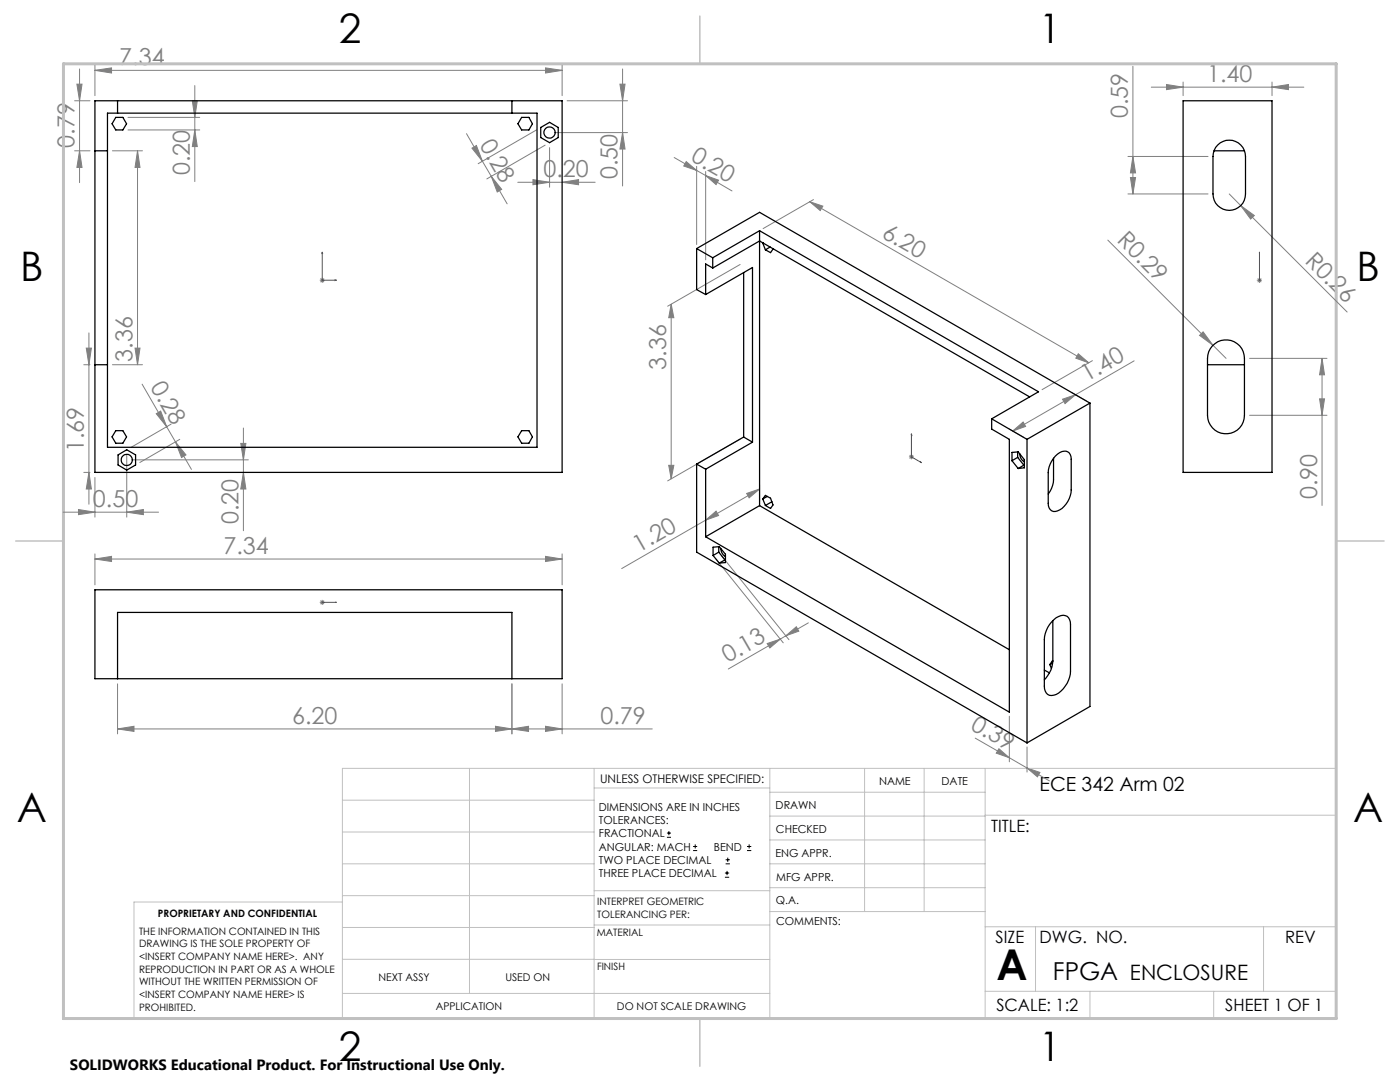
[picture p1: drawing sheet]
<svg xmlns="http://www.w3.org/2000/svg" width="279mm" height="216mm" viewBox="0 0 279 216" stroke-linecap="round" stroke-linejoin="round" font-family="sans-serif">
<g fill="none" stroke="#000" stroke-width=".2">
<path d="M133.1 167.1h.8M133.1 166.2h.8M133.5 165.8v.9M138.3 169.7h.8M138.3 168.9h.8M138.7 168.5v.8M144.7 175h.8M144.7 174.2h.8M144.8 172.4h.9M144.8 171.6h.9M145.1 173.8v.8M145.2 171.1v.9"/>
<path d="M149.1 169.7h.8M149.1 168.9h.8M149.5 168.5v.8"/>
</g>
<g fill="none" stroke="#00f" stroke-width=".2">
<path d="M64.3 50.3l.1 .3h-.2zM64.3 50.3v5.6h2.8M66.9 55.8l.2 .1-.2 .1zM251.4 55.8v.2zM251.4 50.3v.3v-.3M251.4 55.9h.1M251.4 50.3v5.6M181.9 86.6l.1 .2zM181.9 86.6v4.6l2 1.1M183.7 92.1l.2 .2zM64.2 120.2h.2zM64.3 120.2h.1"/>
<path d="M64.3 120.2h2.8M67.1 120.2h-.2h.2"/>
</g>
<g fill="none" stroke="#808080" stroke-width=".2">
<path d="M15.3 16.8h1.1l-.5 3.3zM15.9 13.8v22.6M18.9 14l3.4-.5v1.1zM18.9 13.1v6M18.9 14h93.3M38.9 17.1v19.1M108.9 13.5l3.3 .5-3.3 .6zM112.2 13.1v6M123.7 16.8h1l-.5 3.3zM124.2 13.8v23.3M226.1 13.2v25.5M229.8 17.4h30.4"/>
<path d="M232.8 16.9l3.3 .5-3.3 .5zM236.1 16.4v2.7M253.9 17.4l3.2-.5v1zM253.9 16.4v2.7M14.9 30.1h3.1M14.9 20.1h3.1M15.9 30.1l.5 3.3h-1.1zM22.4 30.1h6M25.5 23.4h14.4M25.5 25.9h14.4M27.4 30.1v42.7M27.4 30.1l.5 3.3h-.9z"/>
<path d="M38.4 20.1h1l-.5 3.3zM38.9 25.9l.5 3.3h-1zM93.1 26.7l3.2 5.5M94.2 29.6l.9-.6 1.2 3.2zM96.3 32.2l1.7 3M98 35.2l3.2 5.5M98 35.2l2.1 2.6-.9 .5zM103.3 36.4h15.5M106.4 35.8l3.3 .6-3.3 .5zM107.1 25.9l-11.7 6.8M108.8 29l-11.6 6.7M109.7 29.5v7.9"/>
<path d="M110.7 26.5h14.5M112.2 36.4l3.3-.6v1.1zM113.2 20.1h12M124.2 26.5l.5 3.2h-1zM134.5 31.4l4.5 2.6M136.9 32.2l2.1 1.8-2.5-.9zM139 33.2v15.6M139 34l1.8 1M140.8 35l2.6 .9-.5 .9zM140.8 34.2v17.7M140.8 35l5.3 3.1M162.3 39.8l-10 5.8"/>
<path d="M225.1 31.2h16M225.1 38.7h16M225.6 35.4h1l-.5 3.3zM226.1 31.2l.5 3.3h-1zM245.3 38.7l2.3 2.3M63.8 55.9h1M64 55.6l.7 .7M64.3 55.4v1M64.7 55.6l-.7 .7M147.7 52.8l-14.5 8.3M161.6 40.3l55.7 32.1M161.6 40.3l2.6 .8-.5 .9z"/>
<path d="M221.1 47.9l21 21M247.6 41l2.7 2-.7 .7zM247.6 41l21.3 21.3M250.8 55.9h1M251 55.6l.7 .7M251.4 55.4v1M251.7 55.6l-.7 .7M16.7 72.8h1.3M17.2 69.5h1l-.5 3.3zM17.7 66.4v34.2M22.4 72.8h6M27 69.5h.9l-.5 3.3z"/>
<path d="M28.4 76.7l4.9 8.5M133.9 60.7l.6 2.7h-1zM133.9 60.7v34.8M212.1 79.7l2.5-.9-2.1 1.7zM213.9 78.4l2.9 1.6M215.2 70.6l2.1 1.8-2.6-.9zM218 72l-10 5.8M226.3 72l-24.2 14M239.4 66.9l.7-.7 2 2.7zM242.1 68.9l2.6 2.6M249.4 71.5h15.4M263.3 79.6h1l-.5 3.3z"/>
<path d="M263.8 71.5l.5 3.3h-1zM263.8 71.5v29.4M16.7 94.3h1.3M17.7 94.3l.5 3.3h-1zM18.9 95.3v7.9M25.3 90.7v12.5M26.3 91.8h23.3M31.2 82.5l.9-.5 1.2 3.2zM33.3 85.2l4.9 8.5M34.1 84.6l-7.9 4.7M35 88.2l2.1 2.6-.9 .5zM35.9 87.7l-8 4.6"/>
<path d="M48 88.5h1.1l-.5 3.3zM48.6 85.4v20.5M48.6 94.3l.5 3.3h-1.1zM133.5 92.9h1l-.6 2.6zM147.7 87.6l-14.5 8.4M149 98.5l2.6-.9-2.1 1.7zM151.6 96.7v3.4M151.6 97.6l-27.5 15.9M181.4 91.2h1M181.5 90.8l.7 .7M181.9 90.7v1M182.2 90.8l-.7 .7"/>
<path d="M201.4 85.6l2.9 1.6M202.1 86l2.1-1.8 .5 .9zM249.4 82.9h15.4M12.6 102.2h19M15.7 101.7l3.2 .5-3.2 .5zM18.9 111.5l3.4-.5v1zM18.9 110.5v6.2M18.9 111.5h93.3M25.3 102.2l3.3-.5v1zM64 119.8l.7 .7M64.3 119.7v1M64.7 119.8l-.7 .7"/>
<path d="M108.9 111l3.3 .5-3.3 .5zM112.2 110.5v6.2M140.8 103v3.3M140.8 103.8l2.1-1.8 .5 .9zM142.9 111.6l13.4 16.7M144 110.9l13.4 16.7M23.5 136.5v9.9M63.8 120.2h1M102.2 136.5v9.9M112.2 136.5v9.9M153.1 128.4l2.6-.9-2.1 1.8zM155.7 127.5l-10.4 6"/>
<path d="M156.8 126.9l-1.1 .6M156.8 126.9l2.1-1.8 .5 .8zM161.3 124.3l-4.5 2.6M23.5 145.5l3.2-.6v1zM98.9 144.9l3.3 .6-3.3 .4zM102.2 145.5l3.3-.6v1zM108.9 144.9l3.3 .6-3.3 .4zM130.2 145.5h-106.7M194.6 147.3l6.8 3.9M199.4 149.4l2 1.8-2.6-.9zM201.4 142.9v9.1M201.4 151.2l3.6 2"/>
<path d="M205 153.2l2.5 .9-.5 .9zM205 149v5.1M205 153.2l4.4 2.6"/>
</g>
<g fill="none" stroke="#c0c0c0" stroke-width=".2">
<path d="M68.3 159.7h50.3M93.7 153.3v44.9M118.6 153.3v49.9M118.6 157.2h35M153.6 153.3v49.9M153.6 158.1h43M172.5 153.3v28.6M184.4 153.3v28.6M196.6 153.3v49.9M68.3 180h-41.6v23.2h240v-49.9h-198.4v49.9M68.3 166h50.3M68.3 178.7h50.3"/>
<path d="M68.3 172.4h50.3M118.6 177.7h35M153.6 162.8h43M153.6 177.1h43M153.6 172.4h43M153.6 167.6h43M196.6 162.7h70.1M68.3 198.2h85.3M68.3 191.4l85.3 .1M68.3 185.1h50.3M118.6 184.6h35M153.6 181.9h43"/>
<path d="M196.6 184.9h70.1M196.6 197.8h70.1M206.7 184.9v12.9M217.5 197.8v5.4M242.2 197.8v5.4M252.2 184.9v12.9"/>
</g>
<path d="M139.7 3.2v9.5M3.1 107.9h9.6M266.7 107.9h9.5M139.7 203.2v9.6" fill="none" stroke="#c0c0c0" stroke-width=".3"/>
<path d="M12.7 12.7h254v190.5h-254z" fill="none" stroke="#c0c0c0" stroke-width=".6"/>
<g fill="#00f">
<path d="M66.9 55.8l.2 .1-.2 .1zM64.3 50.3l.1 .3h-.2z"/>
<path d="M66.9 120.2h.2zM64.2 120.2h.2zM183.7 92.1l.2 .2zM181.9 86.6l.1 .2z"/>
<path d="M251.4 55.8v.2zM251.4 50.3v.3z"/>
</g>
<g fill="#808080">
<path d="M239.4 66.9l.7-.7 2 2.7z"/>
<path d="M247.6 41l2.7 2-.7 .7z"/>
<path d="M35 88.2l2.1 2.6-.9 .5zM31.2 82.5l.9-.5 1.2 3.2z"/>
<path d="M98 35.2l2.1 2.6-.9 .5zM94.2 29.6l.9-.6 1.2 3.2z"/>
<path d="M215.2 70.6l2.1 1.8-2.6-.9zM161.6 40.3l2.6 .8-.5 .9z"/>
<path d="M25.3 102.2l3.3-.5v1zM15.7 101.7l3.2 .5-3.2 .5zM253.9 17.4l3.2-.5v1zM232.8 16.9l3.3 .5-3.3 .5zM98.9 144.9l3.3 .6-3.3 .4zM23.5 145.5l3.2-.6v1zM108.9 111l3.3 .5-3.3 .5zM18.9 111.5l3.4-.5v1z"/>
<path d="M106.4 35.8l3.3 .6-3.3 .5zM112.2 36.4l3.3-.6v1.1zM102.2 145.5l3.3-.6v1zM108.9 144.9l3.3 .6-3.3 .4z"/>
<path d="M108.9 13.5l3.3 .5-3.3 .6zM18.9 14l3.4-.5v1.1z"/>
<path d="M212.1 79.7l2.5-.9-2.1 1.7zM202.1 86l2.1-1.8 .5 .9zM156.8 126.9l2.1-1.8 .5 .8zM153.1 128.4l2.6-.9-2.1 1.8zM149 98.5l2.6-.9-2.1 1.7zM140.8 103.8l2.1-1.8 .5 .9z"/>
<path d="M263.3 79.6h1l-.5 3.3zM263.8 71.5l.5 3.3h-1z"/>
<path d="M15.9 30.1l.5 3.3h-1.1zM15.3 16.8h1.1l-.5 3.3zM124.2 26.5l.5 3.2h-1zM123.7 16.8h1l-.5 3.3z"/>
<path d="M27.4 30.1l.5 3.3h-.9zM27 69.5h.9l-.5 3.3zM17.2 69.5h1l-.5 3.3zM17.7 94.3l.5 3.3h-1zM48 88.5h1.1l-.5 3.3zM48.6 94.3l.5 3.3h-1.1zM226.1 31.2l.5 3.3h-1zM225.6 35.4h1l-.5 3.3zM133.9 60.7l.6 2.7h-1zM133.5 92.9h1l-.6 2.6z"/>
<path d="M38.4 20.1h1l-.5 3.3zM38.9 25.9l.5 3.3h-1z"/>
<path d="M136.9 32.2l2.1 1.8-2.5-.9zM140.8 35l2.6 .9-.5 .9zM199.4 149.4l2 1.8-2.6-.9zM205 153.2l2.5 .9-.5 .9z"/>
</g>
<g fill="none" stroke="#000" stroke-width=".25">
<path d="M18.9 20.1h93.3v74.2h-93.3zM18.9 30.1h2.5M21.4 22.6h85.8v66.7h-85.8zM23.1 23.4h1.4l.8 1.3-.8 1.2h-1.4l-.7-1.2zM23.5 20.1v2.5M102.2 20.1v2.5M104.1 23.4h1.5l.7 1.3-.7 1.2h-1.5l-.7-1.2zM107.9 25.4l1.8-1 1.7 1v2l-1.7 1.1-1.8-1.1zM236.1 20.1h17.8v74.2h-17.8zM242.3 30.1h6.1M243 28.9a3.2 3.2 0 0 1 3.6-.7 3.2 3.2 0 0 1 2 3v7.5a3.2 3.2 0 0 1-3.3 3.3 3.2 3.2 0 0 1-3.2-3.3v-7.5a3.3 3.3 0 0 1 .9-2.3zM139 49.6l3.2 1.8"/>
<path d="M139 49.6l12.6-7.2 65.9 38M139 49.6v8.2l1.8 1M140.8 58.8l9.4-5.4v34.8M142.2 53.5l-1.4-.8v6.1M142.2 53.5l9.4-5.4 53.9 31.1M142.2 51.4v2.1M148.4 54.4v32.8M151.6 46l55.7 32.2-9.4 5.4M151.6 46l-9.4 5.4M151.6 46v54.9M152.3 48.5l.5 1.3M153.7 49.3l-.9 .5"/>
<path d="M154.2 49.6l-.4 .8-1-.6M18.9 72.8h2.5M241 72.8h7.4M242 69a3.7 3.7 0 0 1 4-.9 3.7 3.7 0 0 1 2.4 3.4v11.4a3.7 3.7 0 0 1-3.7 3.7 3.7 3.7 0 0 1-3.7-3.7v-11.4a3.6 3.6 0 0 1 1-2.5zM23.1 85.9h1.4l.8 1.3-.8 1.2h-1.4l-.7-1.2zM23.6 90.8l1.7-1.1 1.8 1.1v2l-1.8 1-1.7-1zM104.1 85.9h1.5l.7 1.3-.7 1.2h-1.5l-.7-1.2zM139 92.6v17.6l66 38M139 92.6l1.8 1M140.8 93.6v13.5M148.4 87.2l1.8 1M148.4 87.2l-9.4 5.4"/>
<path d="M150.2 88.2l-9.4 5.4M152.2 99.6l.6-.8 1 .6 .5 1.4-.5 .7-1-.6M152.2 99.6l.6 1.3M153.1 99.1l-.9 .5M197.9 83.6l7.1 4.1M197.9 83.6v2l3.5 2.1v54.4l-60.6-35M202 91.9v-1.6l1.2-.1 1.2 1.5v1.6l-1.2 .2M202 91.9l1.2 1.6M203.1 90.2v1.1M203.1 91.3l1.2 1.5M203.1 91.3l-1.1 .6M203.6 90.6l.2 .9 .6 .6"/>
<path d="M204.3 92.8h.1M204.3 92.8l-1.1 .7M205 87.7v60.5M210.3 91.4l-.1 4.9-.3 1.1-.7 1.2M210.6 91a2.01 2.01 0 0 1 2.8-.6l.3 .8 .1 .5v6.1a4.6 4.6 0 0 1-3.2 4.3 1.37 1.37 0 0 1-1.4-1.7v-6.1a5.2 5.2 0 0 1 1.4-3.3zM217.5 80.4v60.6l-12.5 7.2M217.5 80.4l-12.5 7.3M18.9 117.7h93.3v17.7h-93.3zM142.3 110.8v-1.6l1.2-.1 1.3 1.5v1.7l-1.3 .1M142.3 110.8l1.2 1.6M143.4 109.1v1.1M143.4 110.2l1.3 1.5"/>
<path d="M143.4 110.2l-1.1 .6M143.9 109.5l.2 .9 .7 .7M144.7 111.7h.1M144.7 111.7l-1.2 .7M151.6 100.9l49.8 28.7M151.6 100.9l-10.8 6.2M154.1 100.1l-1.3 .8M23.5 135.4v-13.2h78.7v13.2M208.4 133.7l1 .6M209.5 132.6l.3 .8M209.9 124.1a2.77 2.77 0 0 1 3.1-1.1 2.02 2.02 0 0 1 .6 1.6v9.3a5.5 5.5 0 0 1-3.3 4.8 1.49 1.49 0 0 1-1.9-1.8v-9.3l.2-1.2a5.7 5.7 0 0 1 1.3-2.3zM210.1 132.3l-.6 .3"/>
<path d="M210.1 123.9v8a5.5 5.5 0 0 1-1.7 3.7M210.1 131.9h-.1l-.5 .7"/>
<circle cx="109.7" cy="26.4" r="1.13"/>
<circle cx="25.3" cy="91.8" r="1.13"/>
</g>
<text font-size="8.5" x="198.9" y="195.5">A</text>
<g font-size="8.1">
<text x="67.6" y="8.5">2</text>
<text x="207.3" y="8.5">1</text>
<text x="4" y="56.1">B</text>
<text x="270.7" y="56.1">B</text>
<text x="3.3" y="164.1">A</text>
<text x="270" y="164.1">A</text>
<text x="67.6" y="211.7">2</text>
<text x="207.3" y="211.7">1</text>
</g>
<text font-size="4.9" x="210.1" y="195.5">FPGA</text>
<g font-size="4.7" fill="#808080">
<text x="23.8" y="13">7.34</text>
<text x="240.9" y="16.3">1.40</text>
<text x="225.1" y="23.6" transform="rotate(-90 225.1 23.6)">0.59</text>
<text x="14.9" y="29.5" transform="rotate(-90 14.9 29.5)">0.79</text>
<text x="95.6" y="28.9" transform="rotate(60 95.6 28.9)">0.28</text>
<text x="37.9" y="34.9" transform="rotate(-90 37.9 34.9)">0.20</text>
<text x="108.5" y="35.3">0.20</text>
<text x="123.2" y="35.8" transform="rotate(-90 123.2 35.8)">0.50</text>
<text x="137.7" y="32" transform="rotate(30 137.7 32)">0.20</text>
<text x="175.8" y="47.2" transform="rotate(30 175.8 47.2)">6.20</text>
<text x="222.7" y="48.1" transform="rotate(45 222.7 48.1)">R0.29</text>
<text x="260.3" y="52.2" transform="rotate(45 260.3 52.2)">R0.26</text>
<text x="26.4" y="72.2" transform="rotate(-90 26.4 72.2)">3.36</text>
<text x="29.9" y="77.3" transform="rotate(60 29.9 77.3)">0.28</text>
<text x="133" y="73.8" transform="rotate(-90 133 73.8)">3.36</text>
<text x="216.9" y="76.3" transform="rotate(-30 216.9 76.3)">1.40</text>
<text x="16.7" y="90.2" transform="rotate(-90 16.7 90.2)">1.69</text>
<text x="18.6" y="101.2">0.50</text>
<text x="262.8" y="99.6" transform="rotate(-90 262.8 99.6)">0.90</text>
<text x="47.6" y="104.6" transform="rotate(-90 47.6 104.6)">0.20</text>
<text x="44.6" y="110.5">7.34</text>
<text x="127.5" y="110.3" transform="rotate(-30 127.5 110.3)">1.20</text>
<text x="145.2" y="132.4" transform="rotate(-30 145.2 132.4)">0.13</text>
<text x="58.3" y="144.4">6.20</text>
<text x="119.8" y="144.4">0.79</text>
<text x="193.5" y="145.4" transform="rotate(30 193.5 145.4)">0.39</text>
</g>
<text font-size="4.2" x="225.5" y="195.5">ENCLOSURE</text>
<text font-size="3.9" x="207.5" y="157.8">ECE 342 Arm 02</text>
<g font-size="3.4">
<text x="197.8" y="166">TITLE:</text>
<text x="198.7" y="188.1">SIZE</text>
<text x="207.5" y="188.1">DWG. NO.</text>
<text x="256.5" y="188.2">REV</text>
<text x="198.8" y="201.7">SCALE: 1:2</text>
<text x="244.5" y="201.7">SHEET 1 OF 1</text>
</g>
<text font-size="3" x="14" y="213.5">SOLIDWORKS Educational Product. For Instructional Use Only.</text>
<text font-size="2.4" x="119.8" y="156.2">UNLESS OTHERWISE SPECIFIED:</text>
<g font-size="2.2">
<text x="119.5" y="161.8">DIMENSIONS ARE IN INCHES</text>
<text x="154.8" y="161.4">DRAWN</text>
<text x="175.4" y="156.6">NAME</text>
<text x="187.9" y="156.7">DATE</text>
<text x="119.5" y="164.4">TOLERANCES:</text>
<text x="119.5" y="167.1">FRACTIONAL</text>
<text x="154.9" y="166.3">CHECKED</text>
<text x="119.5" y="169.7">ANGULAR: MACH</text>
<text x="119.5" y="172.4">TWO PLACE DECIMAL</text>
<text x="142.5" y="169.7">BEND</text>
<text x="154.8" y="170.9">ENG APPR.</text>
<text x="119.5" y="175">THREE PLACE DECIMAL</text>
<text x="154.9" y="175.7">MFG APPR.</text>
<text x="154.9" y="180.4">Q.A.</text>
<text x="154.9" y="184.6">COMMENTS:</text>
</g>
<g font-size="2.1">
<text x="75.5" y="195.7">NEXT ASSY</text>
<text x="100.9" y="195.7">USED ON</text>
<text x="86.9" y="201.5">APPLICATION</text>
<text x="123.1" y="201.6">DO NOT SCALE DRAWING</text>
</g>
<g font-size="2">
<text x="31.5" y="182.9">PROPRIETARY AND CONFIDENTIAL</text>
<text x="119.2" y="180.6">INTERPRET GEOMETRIC</text>
<text x="119.2" y="183.1">TOLERANCING PER:</text>
<text x="27.8" y="186.5">THE INFORMATION CONTAINED IN THIS</text>
<text x="27.8" y="189">DRAWING IS THE SOLE PROPERTY OF</text>
<text x="27.8" y="191.6">&lt;INSERT COMPANY NAME HERE&gt;. ANY</text>
<text x="119.1" y="186.7">MATERIAL</text>
<text x="27.8" y="194.1">REPRODUCTION IN PART OR AS A WHOLE</text>
<text x="27.8" y="196.6">WITHOUT THE WRITTEN PERMISSION OF</text>
<text x="119.1" y="193.5">FINISH</text>
<text x="27.8" y="199.1">&lt;INSERT COMPANY NAME HERE&gt; IS</text>
<text x="27.8" y="201.7">PROHIBITED.</text>
</g>
</svg>
